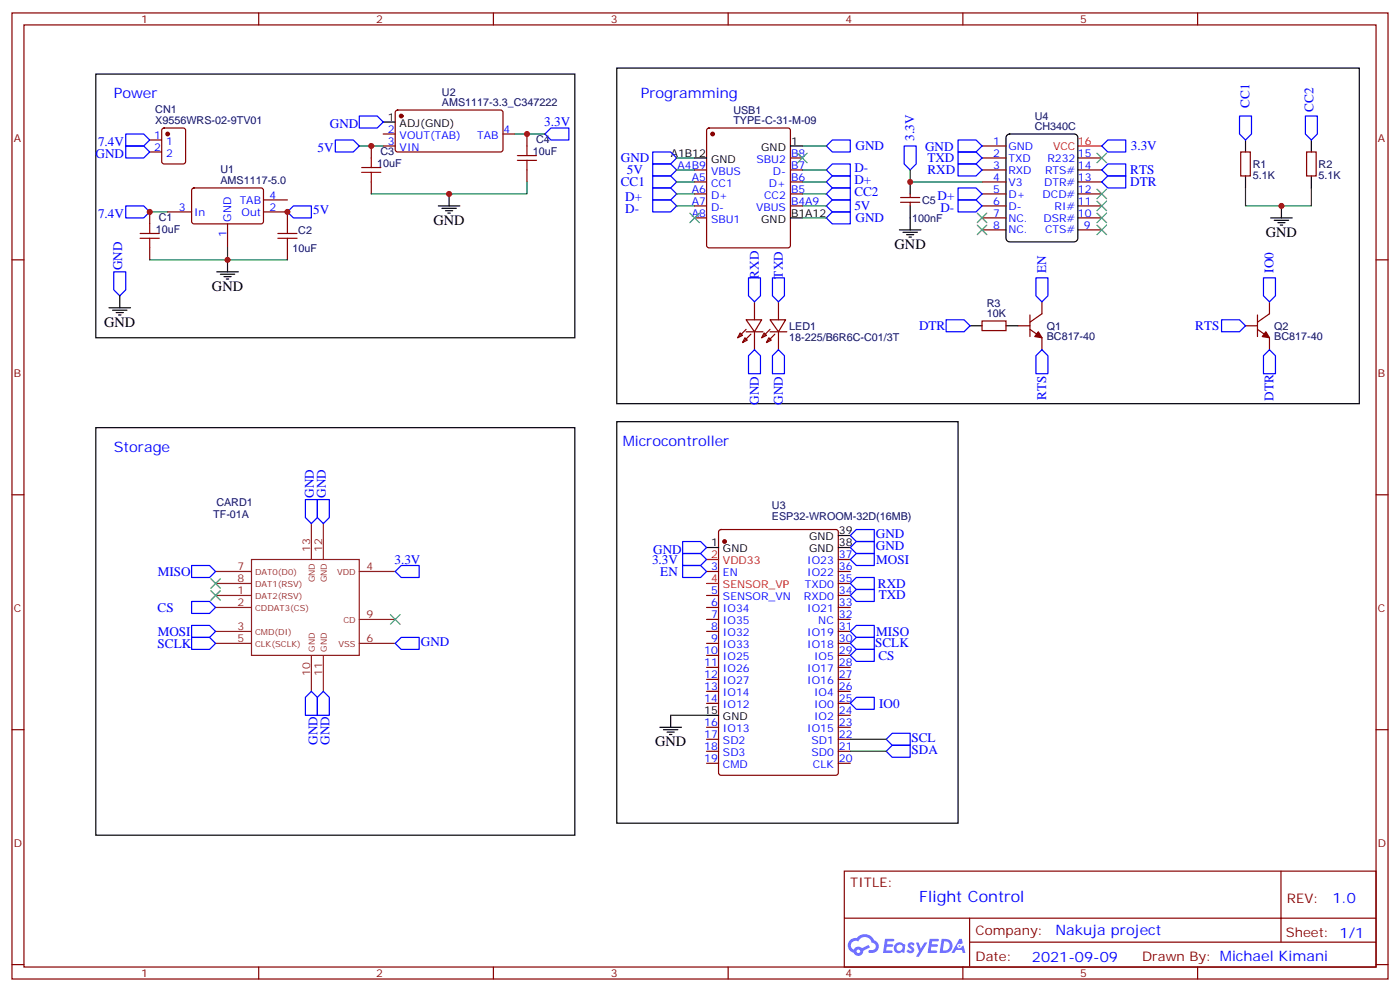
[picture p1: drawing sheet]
<svg xmlns="http://www.w3.org/2000/svg" width="412mm" height="292mm" viewBox="0 0 412 292" stroke-linecap="round" stroke-linejoin="round" font-family="sans-serif">
<g fill="none" stroke="#870000" stroke-width=".35">
<path d="M3.5 3.8h405.4v284.3h-405.4zM7.1 7.3h398.2v277.3h-398.2zM76.2 3.8v3.5M145.3 3.8v3.5M214.5 3.8v3.5M283.6 3.8v3.5M352.8 3.8v3.5M3.5 76.5h3.6M405.3 76.5h3.6M3.5 145.6h3.6M405.3 145.6h3.6M3.5 214.8h3.6"/>
<path d="M405.3 214.8h3.6M248.7 256.4h156.6v28.2h-156.6zM377.3 256.4v20.9M248.7 270.2h156.5M285.6 277.3h119.6M285.6 270.2v14.2M3.5 283.9h3.6M76.2 284.6v3.5M145.3 284.6v3.5M214.5 284.6v3.5M283.6 284.6v3.5M352.8 284.6v3.5"/>
<path d="M405.3 283.9h3.6"/>
</g>
<g fill="#5487ff">
<path d="M267.7 277.6a1.22 1.22 0 0 1 1.7 .2l-.4 .6a.47 .47 0 0 0-.3-.4 .47 .47 0 0 0-.5 .2l.1 .2a1.14 1.14 0 0 1 .8 1.8 1.14 1.14 0 0 1-1.9 0l-.2-.2 .5-.6 .7 .5a.29 .29 0 0 0 .3-.3 .29 .29 0 0 0-.2-.3 1.04 1.04 0 0 1-.6-1.7z"/>
<path d="M260.7 276.3h2.4l.3 .2-.2 .5-1.8 .1-.1 .8h1.5l.3 .4-.3 .4h-1.6l-.2 1.1h1.7l.2 .3-.2 .3-2.6 .1z"/>
<path d="M273.8 276.3h2.4l.3 .2-.1 .5-1.8 .1-.2 .8h1.6l.3 .4-.4 .4h-1.6l-.1 1.1h1.7l.2 .3-.2 .3-2.6 .1z"/>
<path d="M282.6 276.3h.7l.3 1.3-.6 .3a.69 .69 0 0 0-1 .3 .69 .69 0 0 0 .4 .9 .69 .69 0 0 0 .9-.6l.5-.2 .6 2.2h-.8l-.2-.9h-1.8l-.5 .9h-.8z"/>
<path d="M269.8 277.4h.8l.6 1.8 1.1-1.8h.9l-2.6 4.2h-.8l.9-1.5z"/>
<path d="M277.4 276.3l-.6 4.2h1.3a2.11 2.11 0 0 0 2.5-2.1 2.11 2.11 0 0 0-2.5-2.1zM278.1 277.1a1.39 1.39 0 0 1 1.7 1.4 1.39 1.39 0 0 1-1.8 1.3h-.3z"/>
<path d="M263.7 277.9a1.54 1.54 0 0 0-.1 2.2 1.54 1.54 0 0 0 2.2 .1l.6 .3 .3-2.3-.2-.3h-.4a1.49 1.49 0 0 0-2.4 0zM264 278.9a.94 .94 0 0 1 1.8 0 .94 .94 0 0 1-1.8 0z"/>
<path d="M250.4 276.7a2.18 2.18 0 0 0 1.1 3.7 1.44 1.44 0 0 0 1.6 .9 1.44 1.44 0 0 0 1.2-1.4l2-1.1-.5-.7-1.9 1a1.47 1.47 0 0 0-2.4 .4 1.39 1.39 0 0 1-.7-1.9 1.39 1.39 0 0 1 2-.5 2.12 2.12 0 0 1 2.2-1.3 2.12 2.12 0 0 1 1.9 1.7 1.14 1.14 0 0 1 1.1 1.4 1.14 1.14 0 0 1-1.7 .7 .43 .43 0 0 0-.5 .4 .43 .43 0 0 0 .4 .5 1.98 1.98 0 0 0 2.5-1.2 1.98 1.98 0 0 0-1.2-2.6 3.1 3.1 0 0 0-5.3-.6l-.9 .1zM252.3 280a.55 .55 0 0 1 1.1 0 .55 .55 0 0 1-1.1 0z"/>
<circle cx="282.6" cy="278.4" r=".26"/>
</g>
<g fill="none" stroke="#000" stroke-width=".35">
<path d="M28.2 21.8h141.1v77.6h-141.1zM112.9 35.9h3.5M181.7 20h218.7v98.8h-218.7zM296.6 39.9l.8-.5h19l.9 .5 .2 .6v29.6l-.5 .9-.6 .2h-19l-.9-.5-.2-.6v-29.6zM132.3 57.1v3.5M204.6 46.5h3.5M232.8 43h3.6M268.1 53.6v3.5M366.9 41.2v3.5M366.9 51.8v3.5M386.3 41.2v3.5M386.3 51.8v3.5"/>
<path d="M67 76.5v3.5M129.1 60.6h6.4M130.2 61.3h4.2M131.2 62h2.1M131.9 62.7h.7M232.8 64.1h3.6M264.9 67.7h6.4M266 68.4h4.2M267.1 69.1h2.1M267.8 69.8h.7M268.1 60.6v7.1M374.3 64.1h6.3"/>
<path d="M375.4 64.8h4.2M376.4 65.5h2.1M377.1 66.3h.7M377.5 60.6v3.5M32.1 90.6h6.4M33.2 91.3h4.2M34.2 92h2.1M34.9 92.7h.7M35.3 87.1v3.5M63.9 80h6.3M64.9 80.7h4.2M66 81.4h2.1"/>
<path d="M66.7 82.1h.7M285.8 95.9h3.5M296.3 95.9h3.6M28.2 125.9h141.1v119.9h-141.1zM181.7 124.1h100.5v118.2h-100.5zM246.9 157.6h3.6M208.1 161.1h3.6M246.9 161.1h3.6M194.4 214.1h6.3M195.4 214.8h4.3M196.5 215.5h2.1M197.2 216.2h.7"/>
<path d="M197.6 210.5v3.6M208.1 210.5h3.6"/>
</g>
<g fill="none" stroke="#870000" stroke-width=".35">
<path d="M47.9 37.9l.4-.2h5.7l.6 .4 .1 9.5-.5 .6-5.9 .1-.6-.5-.1-9.4zM112.9 39.4h3.5M116.7 32.6l.4-.2h30.6l.5 .7-.1 11.2-.6 .4h-30.7l-.4-.7v-10.9zM148.2 39.4h3.5M155.2 39.4v3.6M208.4 37.9l.4-.2h23.3l.5 .2 .2 .5v33.8l-.2 .5-.5 .3h-23.3l-.5-.3-.2-.5v-33.8zM44.1 41.2h3.5M44.1 44.7h3.5M56.7 55.5l.4-.2 20.1 .1 .4 .6-.1 9.5-.6 .4-20-.1-.5-.6v-9.2zM77.6 58.8h7.1M109.4 43v3.5M109.4 53.6v3.5"/>
<path d="M112.9 43h3.5M155.2 50v3.6M204.6 50h3.5M204.6 53.6h3.5M204.6 57.1h3.5M232.8 50h3.6M232.8 53.6h3.6M232.8 57.1h3.6M232.8 46.5h3.6M265.3 59.5h5.6M265.3 58.1h5.6M268.1 57.1v1"/>
<path d="M268.1 59.5v1.1M289.3 43h7M289.3 50h7M289.3 53.6h7M289.3 57.1h7M289.3 46.5h7M317.5 50h7.1M317.5 53.6h7.1M317.5 57.1h7.1M317.5 46.5h7.1M365.5 44.7h2.8v7.1h-2.8zM384.9 44.7h2.8v7.1h-2.8z"/>
<path d="M44.1 62.4v3.5M44.1 73v3.5M49.4 62.4h7M67 65.9v7.1M77.6 62.4h7.1v3.5M84.7 73v3.5M204.6 60.6h3.5M204.6 64.1h3.5M232.8 60.6h3.6M289.3 60.6h7M289.3 64.1h7M289.3 67.7h7"/>
<path d="M317.5 60.6h7.1M317.5 64.1h7.1M317.5 67.7h7.1M218 98l.7 .7-1.4 .7zM219.4 99.4l.7 .7-1.4 .7zM219.8 94.1h4.6l-2.2 3.5zM219.8 96.9l-2.5 2.5M219.8 97.6h4.9M221.2 98.4l-2.5 2.4M222.2 88.8v5.3M222.2 97.6v5.3M225.1 98l.7 .7-1.4 .7z"/>
<path d="M226.5 99.4l.7 .7-1.4 .7zM226.8 94.1h4.6l-2.1 3.5zM226.8 97.6h5M226.8 96.9l-2.4 2.5M228.2 98.4l-2.4 2.4M229.3 88.8v5.3M229.3 97.6v5.3M289.3 94.5h7v2.8h-7zM299.9 95.9h3.5M303.4 96.9l3.5 2.5v3.5M303.4 92.7v6.4M306.9 88.8v3.6l-3.5 2.4"/>
<path d="M366.9 95.9h3.5M370.4 96.9l3.5 2.5v3.5M370.4 92.7v6.4M373.9 88.8v3.6l-3.5 2.4M211.9 156.1l.5-.2h33.8l.7 .4v71.2l-.4 .6-34.1 .1-.7-.5v-71.1zM208.1 168.2h3.6M208.1 175.3h3.6M208.1 178.8h3.6M246.9 168.2h3.6M246.9 175.3h3.6M246.9 178.8h3.6M246.9 171.7h3.6"/>
<path d="M246.9 164.7h3.6M208.1 182.3h3.6M208.1 185.8h3.6M208.1 189.4h3.6M208.1 192.9h3.6M208.1 196.4h3.6M208.1 200h3.6M246.9 182.3h3.6M246.9 185.8h3.6M246.9 189.4h3.6M246.9 192.9h3.6M246.9 196.4h3.6"/>
<path d="M246.9 200h3.6M208.1 203.5h3.6M208.1 207h3.6M208.1 214.1h3.6M208.1 217.6h3.6M246.9 203.5h3.6M246.9 207h3.6M246.9 214.1h3.6M246.9 217.6h3.6M246.9 210.5h3.6M208.1 221.1h3.6M208.1 224.6h3.6"/>
<path d="M246.9 221.1h3.6M246.9 224.6h3.6"/>
</g>
<g fill="#870000" stroke="#870000" stroke-width=".35">
<path d="M305.9 97.6l1 1.8-2.1-.3z"/>
<path d="M372.9 97.6l1 1.8-2.1-.3z"/>
<circle cx="49.4" cy="39.4" r=".53"/>
<circle cx="118.2" cy="34.1" r=".53"/>
<circle cx="213.4" cy="159.4" r=".53"/>
<circle cx="209.9" cy="39.4" r=".53"/>
</g>
<g fill="none" stroke="#00f" stroke-width=".35">
<path d="M37 39.4h5.3l1.8 1.8-1.8 1.8h-5.3zM105.8 34.1h5.3l1.8 1.8-1.8 1.8h-5.3zM160.5 39.4l1.8-1.7h5.3v3.5h-5.3zM365.1 34.1h3.6v5.3l-1.8 1.8-1.8-1.8zM384.5 34.1h3.6v5.3l-1.8 1.8-1.8-1.8zM37 43h5.3l1.8 1.7-1.8 1.8h-5.3zM98.8 41.2h5.3l1.7 1.8-1.7 1.7h-5.3zM192.3 44.7h5.3l1.7 1.8-1.7 1.8h-5.3zM192.3 48.3h5.3l1.7 1.7-1.7 1.8h-5.3zM192.3 51.8h5.3l1.7 1.8-1.7 1.7h-5.3zM192.3 55.3h5.3l1.7 1.8-1.7 1.7h-5.3zM192.3 58.8h5.3l1.7 1.8-1.7 1.8h-5.3z"/>
<path d="M243.4 43l1.8-1.8h5.3v3.5h-5.3zM243.4 57.1l1.8-1.8h5.3v3.5h-5.3zM243.4 53.6l1.8-1.8h5.3v3.5h-5.3zM245.2 48.3h5.3v3.5h-5.3l-1.8-1.8zM266.3 43h3.6v5.3l-1.8 1.7-1.8-1.7zM282.2 41.2h5.3l1.8 1.8-1.8 1.7h-5.3zM282.2 44.7h5.3l1.8 1.8-1.8 1.8h-5.3zM282.2 48.3h5.3l1.8 1.7-1.8 1.8h-5.3zM282.2 55.3h5.3l1.8 1.8-1.8 1.7h-5.3zM282.2 58.8h5.3l1.8 1.8-1.8 1.8h-5.3zM324.6 43l1.7-1.8h5.3v3.5h-5.3zM324.6 50l1.7-1.7h5.3v3.5h-5.3z"/>
<path d="M326.3 51.8h5.3v3.5h-5.3l-1.7-1.7zM37 60.6h5.3l1.8 1.8-1.8 1.7h-5.3zM84.7 62.4l1.7-1.8h5.3v3.5h-5.3zM243.4 64.1l1.8-1.7h5.3v3.5h-5.3zM243.4 60.6l1.8-1.8h5.3v3.6h-5.3zM33.5 80h3.5v5.3l-1.7 1.8-1.8-1.8zM220.5 81.8h3.5v5.3l-1.8 1.7-1.7-1.7zM227.5 81.8h3.6v5.3l-1.8 1.7-1.8-1.7zM278.7 94.1h5.3l1.8 1.8-1.8 1.7h-5.3zM305.2 81.8h3.5v5.3l-1.8 1.7-1.7-1.7zM359.8 94.1h5.3l1.8 1.8-1.8 1.7h-5.3zM372.2 81.8h3.5v5.3l-1.8 1.7-1.7-1.7z"/>
<path d="M222.2 102.9l1.8 1.8v5.3h-3.5v-5.3zM229.3 102.9l1.8 1.8v5.3h-3.6v-5.3zM306.9 102.9l1.8 1.8v5.3h-3.5v-5.3zM373.9 102.9l1.8 1.8v5.3h-3.5v-5.3zM90 147h3.5v5.3l-1.8 1.8-1.7-1.8zM93.5 147h3.5v5.3l-1.8 1.8-1.7-1.8zM201.1 159.4h5.3l1.7 1.7-1.7 1.8h-5.3zM250.5 157.6l1.7-1.7h5.3v3.5h-5.3zM56.4 166.4h5.3l1.8 1.8-1.8 1.8h-5.3zM56.4 177h5.3l1.8 1.8-1.8 1.8h-5.3zM116.4 168.2l1.8-1.8h5.3v3.6h-5.3zM201.1 162.9h5.3l1.7 1.8-1.7 1.7h-5.3z"/>
<path d="M201.1 166.4h5.3l1.7 1.8-1.7 1.8h-5.3zM250.5 171.7l1.7-1.7h5.3v3.5h-5.3zM250.5 175.3l1.7-1.8h5.3v3.5h-5.3zM250.5 164.7l1.7-1.8h5.3v3.5h-5.3zM250.5 161.1l1.7-1.7h5.3v3.5h-5.3zM56.4 184.1h5.3l1.8 1.7-1.8 1.8h-5.3zM56.4 187.6h5.3l1.8 1.8-1.8 1.7h-5.3zM116.4 189.4l1.8-1.8h5.3v3.5h-5.3zM250.5 185.8l1.7-1.7h5.3v3.5h-5.3zM250.5 189.4l1.7-1.8h5.3v3.5h-5.3zM250.5 192.9l1.7-1.8h5.3v3.6h-5.3zM91.7 203.5l1.8 1.7v5.3h-3.5v-5.3z"/>
<path d="M95.2 203.5l1.8 1.7v5.3h-3.5v-5.3zM250.5 207l1.7-1.8h5.3v3.6h-5.3zM262.8 215.8h5.3v3.6h-5.3l-1.7-1.8zM262.8 219.4h5.3v3.5h-5.3l-1.7-1.8z"/>
</g>
<g fill="none" stroke="#a10000" stroke-width=".35">
<path d="M106.5 50.7h5.7M106.5 49.3h5.7M109.4 46.5v2.8M109.4 50.7v2.9M152.4 47.2h5.6M152.4 45.8h5.6M155.2 43v2.8M155.2 47.2v2.8M41.3 70.1h5.6M41.3 68.7h5.6M44.1 65.9v2.8M44.1 70.1v2.9"/>
<path d="M81.8 70.1h5.7M81.8 68.7h5.7M84.7 65.9v2.8M84.7 70.1v2.9"/>
</g>
<g fill="none" stroke="#008700" stroke-width=".35">
<path d="M151.7 39.4h8.8M105.8 43h7.1M155.2 53.6v3.5h-45.8M199.3 46.5h5.3M199.3 50h5.3M199.3 53.6h5.3M199.3 57.1h5.3M236.4 43h7M236.4 50h7M236.4 53.6h7M236.4 57.1h7M268.1 50v3.6h21.2"/>
<path d="M366.9 55.3v5.3h19.4v-5.3M44.1 62.4h5.3M44.1 76.5h40.6M67 73v3.5M199.3 60.6h5.3M236.4 64.1h7M236.4 60.6h7M197.6 210.5h10.5M250.5 217.6h10.6M250.5 221.1h10.6"/>
</g>
<path d="M317.5 43h7.1M208.1 164.7h3.6M208.1 171.7h3.6" fill="none" stroke="#f00" stroke-width=".35"/>
<g fill="none" stroke="#3c3" stroke-width=".35">
<path d="M234.9 45.1l2.9 2.8M237.8 45.1l-2.9 2.8M323.1 55.7l2.9 2.8M323.1 59.2l2.9 2.8M323.1 45.1l2.9 2.8M326 55.7l-2.9 2.8M326 59.2l-2.9 2.8M326 45.1l-2.9 2.8M203.2 62.7l2.8 2.8M206 62.7l-2.8 2.8M287.9 62.7l2.8 2.8M287.9 66.3l2.8 2.8"/>
<path d="M290.7 62.7l-2.8 2.8M290.7 66.3l-2.8 2.8M323.1 62.7l2.9 2.8M323.1 66.3l2.9 2.8M326 62.7l-2.9 2.8M326 66.3l-2.9 2.8M62.1 170.3l2.8 2.8M62.1 173.8l2.8 2.9M64.9 170.3l-2.8 2.8M64.9 173.8l-2.8 2.9M115 180.9l2.8 2.8M117.8 180.9l-2.8 2.8"/>
</g>
<g fill="none" stroke="#8c2424" stroke-width=".35">
<path d="M91.7 154.1v10.6M95.2 154.1v10.6M63.5 175.3h10.6M63.5 178.8h10.6M63.5 168.2h10.6M63.5 171.7h10.6M74.1 164.7h31.7v28.2h-31.7zM105.8 168.2h10.6M63.5 185.8h10.6M63.5 189.4h10.6M91.7 192.9v10.6M95.2 192.9v10.6"/>
<path d="M105.8 189.4h10.6M105.8 182.3h10.6"/>
</g>
<g fill="#c00">
<circle cx="44.1" cy="62.4" r=".88"/>
<circle cx="67" cy="76.5" r=".88"/>
<circle cx="84.7" cy="62.4" r=".88"/>
<circle cx="109.4" cy="43" r=".88"/>
<circle cx="155.2" cy="39.4" r=".88"/>
<circle cx="132.3" cy="57.1" r=".88"/>
<circle cx="377.5" cy="60.6" r=".88"/>
<circle cx="268.1" cy="53.6" r=".88"/>
</g>
<text font-size="4.6" fill="#00f" x="270.8" y="265.4">Flight Control</text>
<g font-size="4.2" fill="#00f">
<text x="33.5" y="28.9">Pow</text>
<text x="42.1" y="28.9">er</text>
<text x="188.7" y="28.9">Programming</text>
<text x="183.4" y="131.2">Microcontroller</text>
<text x="33.5" y="132.9">Storage</text>
<text x="392.5" y="265.7">1.0</text>
<text x="310.9" y="275.2">Nakuja project</text>
<text x="304" y="283">2021-09-09</text>
</g>
<g font-size="4.2">
<text x="127.7" y="66.3">GND</text>
<text x="372.9" y="69.8">GND</text>
<text x="263.5" y="73.3">GND</text>
<text x="62.4" y="85.7">GND</text>
<text x="30.7" y="96.2">GND</text>
<text x="193" y="219.7">GND</text>
</g>
<g font-size="3.9" fill="#00f">
<text x="368.1" y="31.7" transform="rotate(-90 368.1 31.7)">CC1</text>
<text x="386.9" y="32.9" transform="rotate(-90 386.9 32.9)">CC2</text>
<text x="97.2" y="37.7">GND</text>
<text x="160.3" y="37.2">3.3V</text>
<text x="269.3" y="41.5" transform="rotate(-90 269.3 41.5)">3.3V</text>
<text x="28.1" y="46.5">GND</text>
<text x="28.9" y="43">7.4V</text>
<text x="93.5" y="44.7">5V</text>
<text x="182.9" y="47.8">GND</text>
<text x="252" y="44.2">GND</text>
<text x="272.5" y="44.4">GND</text>
<text x="273.2" y="47.8">TXD</text>
<text x="333.1" y="44.1">3.3V</text>
<text x="184.6" y="51.3">5V</text>
<text x="251.7" y="50.7">D-</text>
<text x="273.2" y="51.3">RXD</text>
<text x="332.9" y="51.3">RTS</text>
<text x="182.9" y="54.8">CC1</text>
<text x="184.2" y="59">D+</text>
<text x="251.7" y="57.7">CC2</text>
<text x="251.7" y="54.2">D+</text>
<text x="276.2" y="58.9">D+</text>
<text x="332.9" y="54.8">DTR</text>
<text x="28.9" y="64.1">7.4V</text>
<text x="92.3" y="63.1">5V</text>
<text x="184.2" y="62.6">D-</text>
<text x="251.7" y="61.9">5V</text>
<text x="252" y="65.4">GND</text>
<text x="277" y="62.4">D-</text>
<text x="36" y="79.6" transform="rotate(-90 36 79.6)">GND</text>
<text x="223.5" y="82" transform="rotate(-90 223.5 82)">RXD</text>
<text x="230.6" y="82" transform="rotate(-90 230.6 82)">TXD</text>
<text x="308.1" y="80.3" transform="rotate(-90 308.1 80.3)">EN</text>
<text x="375.2" y="80.3" transform="rotate(-90 375.2 80.3)">IO0</text>
<text x="270.7" y="97.1">DTR</text>
<text x="352.1" y="97.2">RTS</text>
<text x="223.5" y="119.2" transform="rotate(-90 223.5 119.2)">GND</text>
<text x="230.6" y="119.2" transform="rotate(-90 230.6 119.2)">GND</text>
<text x="308.2" y="117.7" transform="rotate(-90 308.2 117.7)">RTS</text>
<text x="375.2" y="118" transform="rotate(-90 375.2 118)">DTR</text>
<text x="92.4" y="146.5" transform="rotate(-90 92.4 146.5)">GND</text>
<text x="96" y="146.5" transform="rotate(-90 96 146.5)">GND</text>
<text x="258" y="158.5">GND</text>
<text x="258" y="162">GND</text>
<text x="116.2" y="165.9">3.3V</text>
<text x="192.1" y="166">3.3V</text>
<text x="192.4" y="162.9">GND</text>
<text x="258.1" y="165.9">MOSI</text>
<text x="46.5" y="169.5">MISO</text>
<text x="194.5" y="169.4">EN</text>
<text x="258.6" y="172.9">RXD</text>
<text x="258.9" y="176.4">TXD</text>
<text x="46.4" y="180.1">CS</text>
<text x="46.4" y="190.7">SCLK</text>
<text x="46.5" y="187.1">MOSI</text>
<text x="124" y="190.2">GND</text>
<text x="257.8" y="190.5">SCLK</text>
<text x="258.1" y="187.1">MISO</text>
<text x="258.8" y="194.1">CS</text>
<text x="259" y="208.2">IO0</text>
<text x="93.5" y="219.2" transform="rotate(-90 93.5 219.2)">GND</text>
<text x="97" y="219.2" transform="rotate(-90 97 219.2)">GND</text>
<text x="268.5" y="218.3">SCL</text>
<text x="268.5" y="221.8">SDA</text>
</g>
<g font-size="3.9" fill="#800">
<text x="250.5" y="261">TITLE:</text>
<text x="379.1" y="265.7">REV:</text>
<text x="287.4" y="275.2">Company:</text>
<text x="378.7" y="275.8">Sheet: 1/1</text>
<text x="287.4" y="282.9">Date:</text>
<text x="336.4" y="282.9">Draw</text>
<text x="346.6" y="282.9">n By: Michael Kimani</text>
</g>
<g font-size="3.2" fill="#800">
<text x="41.6" y="6.8">1</text>
<text x="110.8" y="6.8">2</text>
<text x="179.9" y="6.8">3</text>
<text x="249.1" y="6.8">4</text>
<text x="318.2" y="6.8">5</text>
<text x="4.1" y="41.9">A</text>
<text x="405.9" y="41.9">A</text>
<text x="4.1" y="111.1">B</text>
<text x="405.9" y="111.1">B</text>
<text x="4.1" y="180.2">C</text>
<text x="405.9" y="180.2">C</text>
<text x="4.1" y="249.3">D</text>
<text x="405.9" y="249.3">D</text>
<text x="41.6" y="287.6">1</text>
<text x="110.8" y="287.6">2</text>
<text x="179.9" y="287.6">3</text>
<text x="249.1" y="287.6">4</text>
<text x="318.2" y="287.6">5</text>
</g>
<g font-size="3.2" fill="#000080">
<text x="130.2" y="28.2">U2</text>
<text x="45.7" y="33.3">CN1</text>
<text x="130.2" y="31.3">AMS1117-3.3_C347222</text>
<text x="216" y="33.4">USB1</text>
<text x="304.8" y="35.3">U4</text>
<text x="45.7" y="36.5">X9556WRS-02-9TV01</text>
<text x="216" y="36.6">TYPE-C-31-M-09</text>
<text x="304.8" y="38.3">CH340C</text>
<text x="112.1" y="45.7">C3</text>
<text x="157" y="45.5">10uF</text>
<text x="157.9" y="42.1">C4</text>
<text x="64.9" y="50.9">U1</text>
<text x="111.1" y="49.1">10uF</text>
<text x="369" y="52.6">5.1K</text>
<text x="369" y="49.4">R1</text>
<text x="388.4" y="52.6">5.1K</text>
<text x="388.4" y="49.4">R2</text>
<text x="64.9" y="54.1">AMS1117-5.0</text>
<text x="46.8" y="65.1">C1</text>
<text x="268.7" y="65.3">100nF</text>
<text x="271.6" y="60">C5</text>
<text x="45.9" y="68.5">10uF</text>
<text x="87.9" y="68.8">C2</text>
<text x="86.2" y="74.1">10uF</text>
<text x="290.7" y="93.4">10K</text>
<text x="290.7" y="90.2">R3</text>
<text x="232.5" y="100.2">18-225/B6R6C-C01/3T</text>
<text x="232.5" y="97">LED1</text>
<text x="308.3" y="100.2">BC817-40</text>
<text x="308.3" y="97">Q1</text>
<text x="375.4" y="100.2">BC817-40</text>
<text x="375.4" y="97">Q2</text>
<text x="63.7" y="148.9">CARD1</text>
<text x="227.4" y="149.8">U3</text>
<text x="62.8" y="152.3">TF-01A</text>
<text x="227.4" y="152.9">ESP32-WROOM-32D(16MB)</text>
</g>
<g font-size="3.2">
<text x="114.2" y="35.6">1</text>
<text x="117.7" y="37.3">ADJ(GND)</text>
<text x="197.6" y="46.1">A1B12</text>
<text x="209.4" y="47.9">GND</text>
<text x="224.2" y="44.4">GND</text>
<text x="233" y="42.6">1</text>
<text x="224.2" y="65.5">GND</text>
<text x="233" y="63.8">B1A12</text>
<text x="209.5" y="160.8">1</text>
<text x="238.4" y="159">GND</text>
<text x="247.1" y="160.8">38</text>
<text x="247.1" y="157.3">39</text>
<text x="213" y="162.6">GND</text>
<text x="238.4" y="162.6">GND</text>
<text x="207.5" y="210.2">15</text>
<text x="213" y="211.9">GND</text>
</g>
<g font-size="3.2" fill="#00f">
<text x="45.4" y="40.9">1</text>
<text x="114.2" y="39.1">2</text>
<text x="117.7" y="40.9">VOUT(TAB)</text>
<text x="140.6" y="40.9">TAB</text>
<text x="148.3" y="39.1">4</text>
<text x="45.4" y="44.4">2</text>
<text x="48.9" y="42.6">1</text>
<text x="48.9" y="46.1">2</text>
<text x="114.2" y="42.6">3</text>
<text x="117.7" y="44.4">VIN</text>
<text x="222.8" y="47.9">SBU2</text>
<text x="233" y="46.1">B8</text>
<text x="292.6" y="46.1">2</text>
<text x="292.6" y="42.6">1</text>
<text x="297" y="47.6">TXD</text>
<text x="297" y="44">GND</text>
<text x="308.5" y="47.6">R232</text>
<text x="317.5" y="46.1">15</text>
<text x="199.6" y="49.7">A4B9</text>
<text x="203.8" y="53.2">A5</text>
<text x="209.4" y="51.4">VBUS</text>
<text x="227.6" y="51.4">D-</text>
<text x="233" y="53.2">B6</text>
<text x="233" y="49.7">B7</text>
<text x="292.6" y="53.2">4</text>
<text x="292.6" y="49.7">3</text>
<text x="297" y="51.1">RXD</text>
<text x="307.9" y="51.1">RTS#</text>
<text x="317.5" y="49.7">14</text>
<text x="317.5" y="53.2">13</text>
<text x="70.6" y="59.9">TAB</text>
<text x="79.4" y="58.5">4</text>
<text x="203.8" y="56.7">A6</text>
<text x="209.4" y="55">CC1</text>
<text x="209.4" y="58.5">D+</text>
<text x="225.1" y="58.5">CC2</text>
<text x="226.5" y="55">D+</text>
<text x="233" y="56.7">B5</text>
<text x="292.6" y="56.7">5</text>
<text x="297" y="58.1">D+</text>
<text x="297" y="54.6">V3</text>
<text x="307.1" y="58.1">DCD#</text>
<text x="307.6" y="54.6">DTR#</text>
<text x="317.5" y="56.7">12</text>
<text x="52.7" y="62">3</text>
<text x="57.1" y="63.4">In</text>
<text x="68.1" y="65.2" transform="rotate(-90 68.1 65.2)">GND</text>
<text x="71.1" y="63.4">Out</text>
<text x="79.4" y="62">2</text>
<text x="203.8" y="60.3">A7</text>
<text x="203.8" y="63.8">A8</text>
<text x="209.4" y="62">D-</text>
<text x="209.4" y="65.5">SBU1</text>
<text x="222.7" y="62">VBUS</text>
<text x="233" y="60.3">B4A9</text>
<text x="292.6" y="63.8">7</text>
<text x="292.6" y="60.3">6</text>
<text x="297" y="65.2">NC.</text>
<text x="297" y="61.7">D-</text>
<text x="307.4" y="65.2">DSR#</text>
<text x="310.7" y="61.7">RI#</text>
<text x="317.5" y="60.3">11</text>
<text x="317.5" y="63.8">10</text>
<text x="66.7" y="69.7" transform="rotate(-90 66.7 69.7)">1</text>
<text x="292.6" y="67.3">8</text>
<text x="297" y="68.7">NC.</text>
<text x="307.9" y="68.7">CTS#</text>
<text x="319.3" y="67.3">9</text>
<text x="209.5" y="167.9">3</text>
<text x="237.8" y="166.1">IO23</text>
<text x="247.1" y="167.9">36</text>
<text x="247.1" y="164.3">37</text>
<text x="213" y="169.6">EN</text>
<text x="237" y="173.1">TXD0</text>
<text x="237.8" y="169.6">IO22</text>
<text x="247.1" y="171.4">35</text>
<text x="209.5" y="174.9">5</text>
<text x="209.5" y="178.4">6</text>
<text x="213" y="176.7">SENSOR_VN</text>
<text x="236.8" y="176.7">RXD0</text>
<text x="247.1" y="178.4">33</text>
<text x="247.1" y="174.9">34</text>
<text x="209.5" y="182">7</text>
<text x="209.5" y="185.5">8</text>
<text x="213" y="180.2">IO34</text>
<text x="213" y="183.7">IO35</text>
<text x="237.8" y="180.2">IO21</text>
<text x="241" y="183.7">NC</text>
<text x="247.1" y="185.5">31</text>
<text x="247.1" y="182">32</text>
<text x="209.5" y="189">9</text>
<text x="213" y="187.3">IO32</text>
<text x="213" y="190.8">IO33</text>
<text x="237.8" y="190.8">IO18</text>
<text x="237.8" y="187.3">IO19</text>
<text x="247.1" y="189">30</text>
<text x="207.5" y="192.5">10</text>
<text x="207.5" y="196.1">11</text>
<text x="213" y="194.3">IO25</text>
<text x="213" y="197.8">IO26</text>
<text x="237.8" y="197.8">IO17</text>
<text x="239.8" y="194.3">IO5</text>
<text x="247.1" y="196.1">28</text>
<text x="247.1" y="192.5">29</text>
<text x="207.5" y="199.6">12</text>
<text x="207.5" y="203.1">13</text>
<text x="213" y="201.4">IO27</text>
<text x="237.8" y="201.4">IO16</text>
<text x="247.1" y="203.1">26</text>
<text x="247.1" y="199.6">27</text>
<text x="207.5" y="206.7">14</text>
<text x="213" y="204.9">IO14</text>
<text x="213" y="208.4">IO12</text>
<text x="239.8" y="208.4">IO0</text>
<text x="239.8" y="204.9">IO4</text>
<text x="247.1" y="206.7">25</text>
<text x="207.5" y="213.7">16</text>
<text x="213" y="215.5">IO13</text>
<text x="237.8" y="215.5">IO15</text>
<text x="239.8" y="211.9">IO2</text>
<text x="247.1" y="213.7">23</text>
<text x="247.1" y="210.2">24</text>
<text x="207.5" y="217.2">17</text>
<text x="207.5" y="220.8">18</text>
<text x="213" y="219">SD2</text>
<text x="239" y="219">SD1</text>
<text x="247.1" y="220.8">21</text>
<text x="247.1" y="217.2">22</text>
<text x="207.5" y="224.3">19</text>
<text x="213" y="222.5">SD3</text>
<text x="213" y="226.1">CMD</text>
<text x="239" y="222.5">SD0</text>
<text x="239.5" y="226.1">CLK</text>
<text x="247.1" y="224.3">20</text>
</g>
<g font-size="3.2" fill="#f00">
<text x="310.2" y="44">VCC</text>
<text x="317.5" y="42.6">16</text>
<text x="209.5" y="164.3">2</text>
<text x="213" y="166.1">VDD33</text>
<text x="209.5" y="171.4">4</text>
<text x="213" y="173.1">SENSOR_VP</text>
</g>
<g font-size="3.2" fill="#8d2323">
<text x="69.9" y="167.9">7</text>
<text x="91.4" y="162.6" transform="rotate(-90 91.4 162.6)">13</text>
<text x="94.9" y="162.6" transform="rotate(-90 94.9 162.6)">12</text>
<text x="107.9" y="167.9">4</text>
<text x="69.9" y="171.4">8</text>
<text x="69.9" y="174.9">1</text>
<text x="69.9" y="178.4">2</text>
<text x="69.9" y="185.5">3</text>
<text x="107.9" y="182">9</text>
<text x="69.9" y="189">5</text>
<text x="107.9" y="189">6</text>
<text x="91.4" y="199" transform="rotate(-90 91.4 199)">10</text>
<text x="94.9" y="199" transform="rotate(-90 94.9 199)">11</text>
</g>
<g font-size="2.5" fill="#8d2323">
<text x="75.1" y="169.3">DAT0(D0)</text>
<text x="75.1" y="172.8">DAT1(RSV)</text>
<text x="92.8" y="171.4" transform="rotate(-90 92.8 171.4)">GND</text>
<text x="96.3" y="171.4" transform="rotate(-90 96.3 171.4)">GND</text>
<text x="99.3" y="169.3">VDD</text>
<text x="75.1" y="176.3">DAT2(RSV)</text>
<text x="75.1" y="179.8">CDDAT3(CS)</text>
<text x="101.1" y="183.4">CD</text>
<text x="75.1" y="186.9">CMD(DI)</text>
<text x="75.1" y="190.4">CLK(SCLK)</text>
<text x="92.8" y="191.8" transform="rotate(-90 92.8 191.8)">GND</text>
<text x="96.3" y="191.8" transform="rotate(-90 96.3 191.8)">GND</text>
<text x="99.7" y="190.4">VSS</text>
</g>
</svg>
